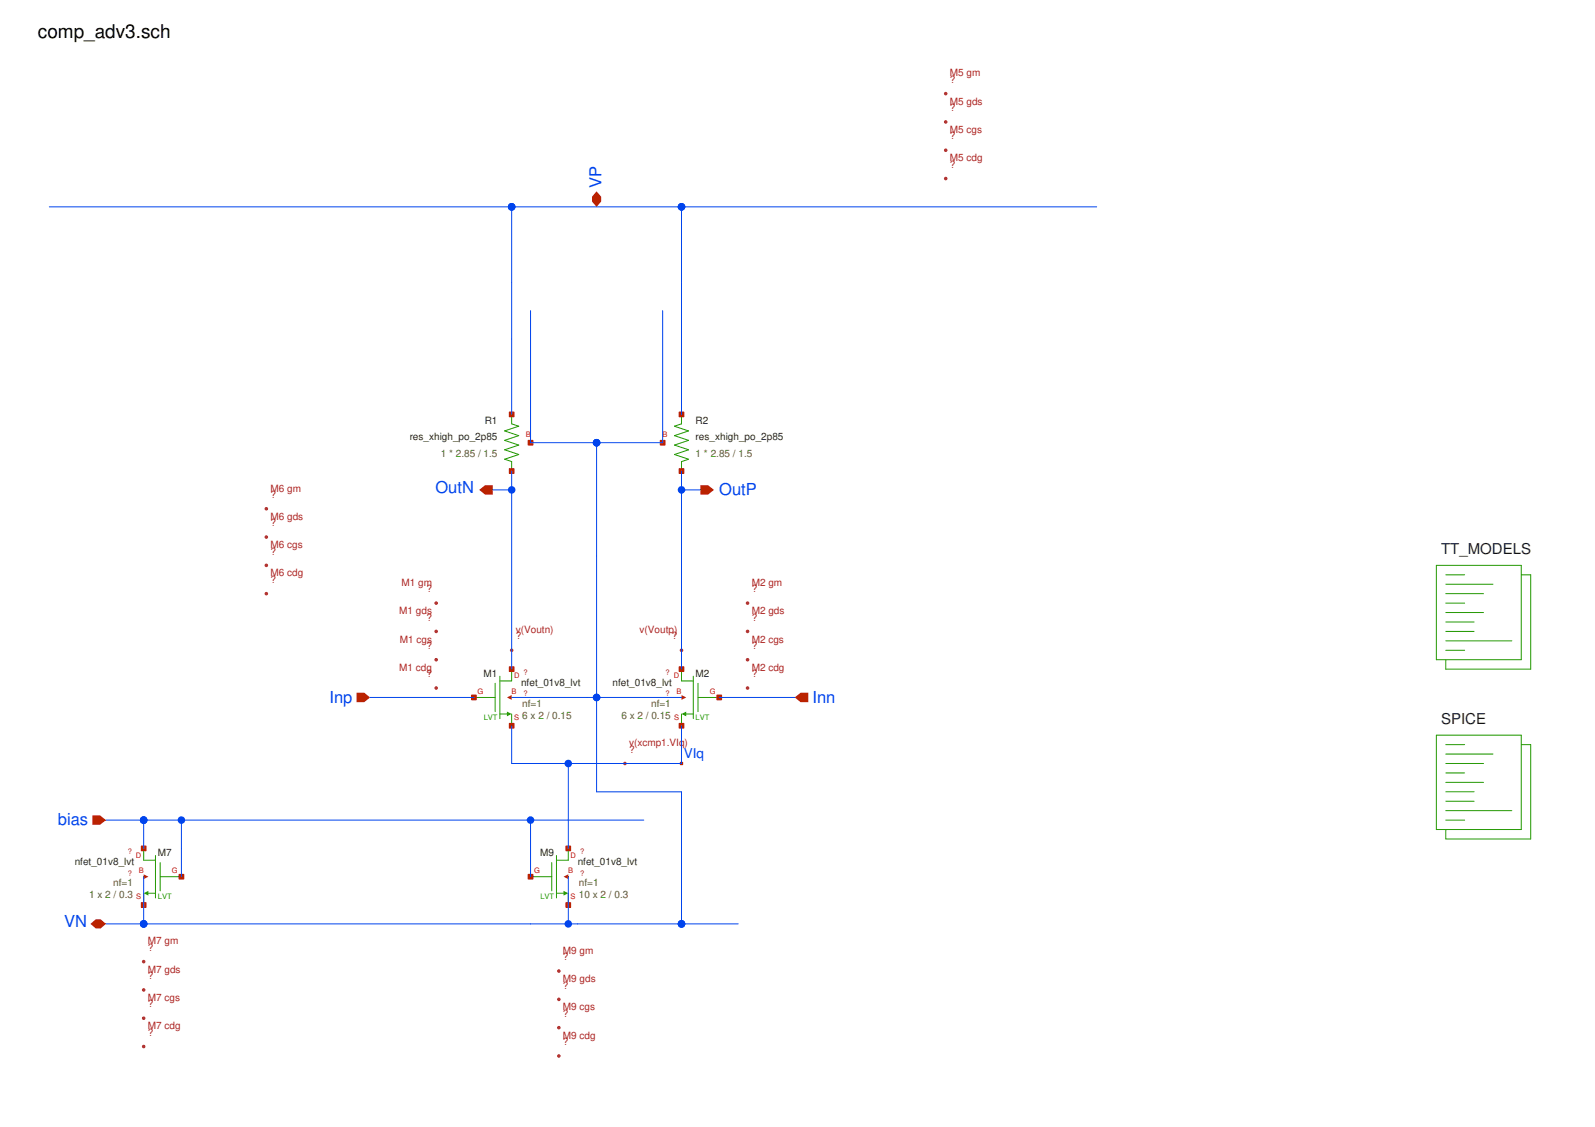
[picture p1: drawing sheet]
<svg xmlns="http://www.w3.org/2000/svg" width="297mm" height="210mm" viewBox="0 0 297 210" stroke-linecap="round" stroke-linejoin="round" font-family="sans-serif">
<g fill="none" stroke="#229800" stroke-width=".19">
<path d="M267.5 105.3h15.8v17.6h-15.8zM269.3 110.6h7M269.3 112.3h3.5M269.3 114.1h7M269.3 115.8h5.2M269.3 117.6h5.2M269.3 119.4h12.3M269.3 108.8h8.7M269.3 107.1h3.5M283.3 107.1h1.8v17.5h-15.8v-1.7M88.3 129.9h3.9M92.2 127.3v5.2"/>
<path d="M93.1 125.9v8M93.1 133h1.3M95.3 124.6v2.2h-2.2M95.3 133v2.2M267.5 136.9h15.8v17.6h-15.8zM269.3 121.1h3.5M269.3 138.7h3.5M283.3 138.7h1.8v17.6h-15.8v-1.8M269.3 142.2h7M269.3 144h3.5M269.3 145.7h7M269.3 147.5h5.2"/>
<path d="M269.3 149.2h5.2M269.3 151h12.3M269.3 152.7h3.5M269.3 140.4h8.7"/>
</g>
<path d="M94.4 132.5l.9 .5-.9 .4z" fill="#229800"/>
<path d="M126.9 124.6v2.2h2.2M126.9 133v2.2M127.8 133h1.3M129.1 125.9v8M130 129.9h3.9M130 127.3v5.2" fill="none" stroke="#229800" stroke-width=".19"/>
<path d="M126.9 133l.9-.5v.9z" fill="#229800"/>
<path d="M26.8 158v2.2h2.2M29 159.3v7.9M26.8 166.4v2.2M27.6 166.4h1.4M29.8 163.3h4M29.8 160.7v5.2" fill="none" stroke="#229800" stroke-width=".19"/>
<path d="M26.8 166.4l.8-.5v.9z" fill="#229800"/>
<path d="M103.6 159.3v7.9M105.8 158v2.2h-2.2M98.8 163.3h4M102.8 160.7v5.2M103.6 166.4h1.4M105.8 166.4v2.2" fill="none" stroke="#229800" stroke-width=".19"/>
<path d="M105 165.9l.8 .5-.8 .4z" fill="#229800"/>
<path d="M95.3 77.2v1.7l1.3 .5-2.6 .9 2.6 .8-2.6 .9 2.6 .9-2.6 .9 2.6 .9-2.6 .8 1.3 .5v1.7M126.9 77.2v1.7l-1.3 .5 2.6 .9-2.6 .8 2.6 .9-2.6 .9 2.6 .9-2.6 .9 2.6 .8-1.3 .5v1.7" fill="none" stroke="#229800" stroke-width=".19"/>
<path d="M94.4 129.9l.9-.4v.8z" fill="#ba2200"/>
<path d="M94.8 124.2h.9v.9h-.9z" fill="none" stroke="#ba2200" stroke-width=".19"/>
<path d="M94.8 124.2h.9v.9h-.9z" fill="#ba2200"/>
<path d="M87.8 129.5h.9v.8h-.9z" fill="none" stroke="#ba2200" stroke-width=".19"/>
<path d="M87.8 129.5h.9v.8h-.9z" fill="#ba2200"/>
<path d="M94.8 134.7h.9v.9h-.9z" fill="none" stroke="#ba2200" stroke-width=".19"/>
<path d="M94.8 134.7h.9v.9h-.9z" fill="#ba2200"/>
<path d="M95.3 129.9h.1" fill="none" stroke="#ba2200" stroke-width=".19"/>
<path d="M126.9 129.5l.9 .4-.9 .4z" fill="#ba2200"/>
<path d="M126.5 124.2h.9v.9h-.9z" fill="none" stroke="#ba2200" stroke-width=".19"/>
<path d="M126.5 124.2h.9v.9h-.9z" fill="#ba2200"/>
<path d="M133.5 129.5h.9v.8h-.9z" fill="none" stroke="#ba2200" stroke-width=".19"/>
<path d="M133.5 129.5h.9v.8h-.9z" fill="#ba2200"/>
<path d="M126.5 134.7h.9v.9h-.9z" fill="none" stroke="#ba2200" stroke-width=".19"/>
<path d="M126.5 134.7h.9v.9h-.9z" fill="#ba2200"/>
<path d="M126.9 129.9h.1" fill="none" stroke="#ba2200" stroke-width=".19"/>
<path d="M26.8 162.8l.8 .5-.8 .4z" fill="#ba2200"/>
<path d="M26.3 157.6h.9v.9h-.9z" fill="none" stroke="#ba2200" stroke-width=".19"/>
<path d="M26.3 157.6h.9v.9h-.9z" fill="#ba2200"/>
<path d="M33.3 162.8h.9v.9h-.9z" fill="none" stroke="#ba2200" stroke-width=".19"/>
<path d="M33.3 162.8h.9v.9h-.9z" fill="#ba2200"/>
<path d="M26.3 168.1h.9v.9h-.9z" fill="none" stroke="#ba2200" stroke-width=".19"/>
<path d="M26.3 168.1h.9v.9h-.9z" fill="#ba2200"/>
<path d="M26.7 163.3h.1" fill="none" stroke="#ba2200" stroke-width=".19"/>
<path d="M105 163.3l.8-.5v.9z" fill="#ba2200"/>
<path d="M105.4 157.6h.9v.9h-.9z" fill="none" stroke="#ba2200" stroke-width=".19"/>
<path d="M105.4 157.6h.9v.9h-.9z" fill="#ba2200"/>
<path d="M98.4 162.8h.8v.9h-.8z" fill="none" stroke="#ba2200" stroke-width=".19"/>
<path d="M98.4 162.8h.8v.9h-.8z" fill="#ba2200"/>
<path d="M105.4 168.1h.9v.9h-.9z" fill="none" stroke="#ba2200" stroke-width=".19"/>
<path d="M105.4 168.1h.9v.9h-.9z" fill="#ba2200"/>
<path d="M105.8 163.3h.1" fill="none" stroke="#ba2200" stroke-width=".19"/>
<path d="M126.7 142h.4v.4h-.4z" fill="none" stroke="#ba2200" stroke-width=".19"/>
<g fill="#ba2200">
<path d="M126.7 142h.4v.4h-.4z"/>
<path d="M66.4 129h1.4l1.1 .9-1.1 .9h-1.4z"/>
</g>
<path d="M68.9 129.9h.1" fill="none" stroke="#ba2200" stroke-width=".19"/>
<path d="M17.2 151.9h1.4l1.1 .8-1.1 .9h-1.4z" fill="#ba2200"/>
<path d="M19.7 152.7h.1" fill="none" stroke="#ba2200" stroke-width=".19"/>
<path d="M148 129.9l1.1-.9h1.4v1.8h-1.4z" fill="#ba2200"/>
<path d="M148 129.9h.1" fill="none" stroke="#ba2200" stroke-width=".19"/>
<path d="M111.1 35.6l.9 1v.9l-.9 1-.8-1v-.9z" fill="#ba2200"/>
<path d="M111.1 38.5h.1" fill="none" stroke="#ba2200" stroke-width=".19"/>
<path d="M16.8 172.1l1-.9h.9l1 .9-1 .8h-.9z" fill="#ba2200"/>
<path d="M19.7 172.1h.1" fill="none" stroke="#ba2200" stroke-width=".19"/>
<path d="M89.2 91.2l1.1-.8h1.5v1.7h-1.5z" fill="#ba2200"/>
<path d="M91.8 91.2h.1" fill="none" stroke="#ba2200" stroke-width=".19"/>
<path d="M130.4 90.4h1.5l1.1 .8-1.1 .9h-1.5z" fill="#ba2200"/>
<path d="M130.4 91.2h.1" fill="none" stroke="#ba2200" stroke-width=".19"/>
<path d="M94.8 87.3h.9v.9h-.9z" fill="none" stroke="#ba2200" stroke-width=".19"/>
<path d="M94.8 87.3h.9v.9h-.9z" fill="#ba2200"/>
<path d="M94.8 76.7h.9v.9h-.9z" fill="none" stroke="#ba2200" stroke-width=".19"/>
<path d="M94.8 76.7h.9v.9h-.9z" fill="#ba2200"/>
<path d="M98.4 82h.8v.9h-.8z" fill="none" stroke="#ba2200" stroke-width=".19"/>
<path d="M98.4 82h.8v.9h-.8z" fill="#ba2200"/>
<path d="M126.5 87.3h.9v.9h-.9z" fill="none" stroke="#ba2200" stroke-width=".19"/>
<path d="M126.5 87.3h.9v.9h-.9z" fill="#ba2200"/>
<path d="M126.5 76.7h.9v.9h-.9z" fill="none" stroke="#ba2200" stroke-width=".19"/>
<path d="M126.5 76.7h.9v.9h-.9z" fill="#ba2200"/>
<path d="M123 82h.8v.9h-.8z" fill="none" stroke="#ba2200" stroke-width=".19"/>
<path d="M123 82h.8v.9h-.8z" fill="#ba2200"/>
<g fill="#a92222">
<path d="M176 17.2l.1-.1v.3v-.3a.33 .33 0 0 1 .3 .5 .33 .33 0 0 1-.5 .1 .33 .33 0 0 1 .1-.5z"/>
<path d="M176 22.4h.1v.3v-.3a.33 .33 0 0 1 .3 .4 .33 .33 0 0 1-.5 .2 .33 .33 0 0 1 .1-.6z"/>
<path d="M176 27.7h.1v.3v-.3a.33 .33 0 0 1 .3 .4 .33 .33 0 0 1-.5 .1 .33 .33 0 0 1 .1-.5z"/>
<path d="M175.8 33.1l.3-.2v.4v-.4a.33 .33 0 0 1 .3 .4 .33 .33 0 0 1-.4 .3 .33 .33 0 0 1-.2-.5z"/>
<path d="M49.4 94.5l.2-.1v.4v-.4a.33 .33 0 0 1 .3 .5 .33 .33 0 0 1-.5 .1 .33 .33 0 0 1 0-.5z"/>
<path d="M49.3 99.9l.3-.2v.3v-.3a.33 .33 0 0 1 .3 .4 .33 .33 0 0 1-.4 .2 .33 .33 0 0 1-.2-.4z"/>
<path d="M49.3 105.1l.3-.1v.3v-.3a.33 .33 0 0 1 .3 .4 .33 .33 0 0 1-.4 .2 .33 .33 0 0 1-.2-.5z"/>
<path d="M49.4 110.3l.2-.1v.4v-.4a.33 .33 0 0 1 .3 .5 .33 .33 0 0 1-.5 .1 .33 .33 0 0 1 0-.5z"/>
<path d="M138.9 112.2l.3-.2v.3v-.3a.33 .33 0 0 1 .3 .4 .33 .33 0 0 1-.4 .2 .33 .33 0 0 1-.2-.4z"/>
<path d="M139.1 117.3h.1v.3v-.3a.33 .33 0 0 1 .3 .4 .33 .33 0 0 1-.5 .2 .33 .33 0 0 1 .1-.6z"/>
<path d="M139.1 122.6l.1-.1v.4v-.4a.33 .33 0 0 1 .3 .5 .33 .33 0 0 1-.5 .1 .33 .33 0 0 1 .1-.5z"/>
<path d="M138.9 128l.3-.2v.3v-.3a.33 .33 0 0 1 .3 .4 .33 .33 0 0 1-.4 .3 .33 .33 0 0 1-.2-.5z"/>
<path d="M80.9 112.2l.3-.2v.3v-.3a.33 .33 0 0 1 .4 .4 .33 .33 0 0 1-.5 .2 .33 .33 0 0 1-.2-.4z"/>
<path d="M81.1 117.3h.1v.3v-.3a.33 .33 0 0 1 .3 .4 .33 .33 0 0 1-.5 .2 .33 .33 0 0 1 .1-.6z"/>
<path d="M81.1 122.6l.1-.1v.4v-.4a.33 .33 0 0 1 .3 .5 .33 .33 0 0 1-.5 .1 .33 .33 0 0 1 .1-.5z"/>
<path d="M80.9 128l.3-.2v.3v-.3a.33 .33 0 0 1 .4 .4 .33 .33 0 0 1-.5 .3 .33 .33 0 0 1-.2-.5z"/>
<path d="M103.8 180.7l.3-.2v.4v-.4a.33 .33 0 0 1 .3 .4 .33 .33 0 0 1-.4 .3 .33 .33 0 0 1-.2-.5z"/>
<path d="M103.9 185.8h.2v.3v-.3a.33 .33 0 0 1 .3 .4 .33 .33 0 0 1-.5 .2 .33 .33 0 0 1 0-.6z"/>
<path d="M103.9 191.1h.2v.3v-.3a.33 .33 0 0 1 .3 .4 .33 .33 0 0 1-.5 .2 .33 .33 0 0 1 0-.6z"/>
<path d="M103.9 196.4l.2-.1v.4v-.4a.33 .33 0 0 1 .3 .5 .33 .33 0 0 1-.5 .1 .33 .33 0 0 1 0-.5z"/>
<path d="M26.5 178.9l.3-.1v.3v-.3a.33 .33 0 0 1 .3 .4 .33 .33 0 0 1-.5 .2 .33 .33 0 0 1-.1-.5z"/>
<path d="M26.5 184.2l.3-.2v.4v-.4a.33 .33 0 0 1 .3 .4 .33 .33 0 0 1-.5 .3 .33 .33 0 0 1-.1-.5z"/>
<path d="M26.5 189.5l.3-.2v.3v-.3a.33 .33 0 0 1 .3 .4 .33 .33 0 0 1-.5 .3 .33 .33 0 0 1-.1-.5z"/>
<path d="M26.5 194.8l.3-.2v.3v-.3a.33 .33 0 0 1 .3 .4 .33 .33 0 0 1-.5 .2 .33 .33 0 0 1-.1-.4z"/>
<path d="M95 120.9l.3-.1v.3v-.3a.33 .33 0 0 1 .3 .4 .33 .33 0 0 1-.4 .2 .33 .33 0 0 1-.2-.5z"/>
<path d="M126.6 120.9l.3-.1v.3v-.3a.33 .33 0 0 1 .3 .4 .33 .33 0 0 1-.4 .2 .33 .33 0 0 1-.2-.5z"/>
<path d="M116.2 141.9h.2v.3v-.3a.33 .33 0 0 1 .3 .4 .33 .33 0 0 1-.5 .2 .33 .33 0 0 1 0-.6z"/>
</g>
<g fill="none" stroke="#0044ed" stroke-width=".19">
<path d="M9.2 38.5h195M95.3 38.5v38.7M126.9 38.5v38.7M98.8 57.9v24.6h24.6v-24.6M91.8 91.2h3.5M95.3 87.7v36.9M111.1 82.5v65h15.8v24.6M126.9 87.7v36.9M126.9 91.2h3.5M68.9 129.9h19.4M95.3 135.2v7h31.6v-7M95.3 129.9h31.6"/>
<path d="M133.9 129.9h14.1M19.7 152.7h100.2M26.8 152.7v5.3M33.8 152.7v10.6M98.8 152.7v10.6M105.8 142.2v15.8M19.7 172.1h117.8M26.8 163.3v8.8M105.8 163.3v8.8"/>
</g>
<g fill="#0044ed">
<path d="M94.8 38a.7 .7 0 0 1 .8-.1 .7 .7 0 0 1 .4 .6h-.7h.7a.7 .7 0 0 1-1 .7 .7 .7 0 0 1-.2-1.2z"/>
<path d="M26.3 152.2a.7 .7 0 0 1 .7-.1 .7 .7 0 0 1 .5 .6h-.7h.7a.7 .7 0 0 1-1 .7 .7 .7 0 0 1-.2-1.2z"/>
<path d="M26.3 171.6a.7 .7 0 0 1 .7-.2 .7 .7 0 0 1 .5 .7h-.7h.7a.7 .7 0 0 1-1 .6 .7 .7 0 0 1-.2-1.1z"/>
<path d="M33.3 152.2a.7 .7 0 0 1 .8-.1 .7 .7 0 0 1 .4 .6h-.7h.7a.7 .7 0 0 1-1 .7 .7 .7 0 0 1-.2-1.2z"/>
<path d="M126.4 38a.7 .7 0 0 1 .8-.1 .7 .7 0 0 1 .4 .6h-.7h.7a.7 .7 0 0 1-1 .7 .7 .7 0 0 1-.2-1.2z"/>
<path d="M110.6 82a.7 .7 0 0 1 .8-.2 .7 .7 0 0 1 .4 .7h-.7h.7a.7 .7 0 0 1-1 .6 .7 .7 0 0 1-.2-1.1z"/>
<path d="M105.3 141.7a.7 .7 0 0 1 .8-.1 .7 .7 0 0 1 .4 .6h-.7h.7a.7 .7 0 0 1-.9 .7 .7 .7 0 0 1-.3-1.2z"/>
<path d="M110.6 129.4a.7 .7 0 0 1 .8-.1 .7 .7 0 0 1 .4 .6h-.7h.7a.7 .7 0 0 1-1 .7 .7 .7 0 0 1-.2-1.2z"/>
<path d="M126.4 171.6a.7 .7 0 0 1 .8-.2 .7 .7 0 0 1 .4 .7h-.7h.7a.7 .7 0 0 1-1 .6 .7 .7 0 0 1-.2-1.1z"/>
<path d="M126.4 90.7a.7 .7 0 0 1 .8-.1 .7 .7 0 0 1 .4 .6h-.7h.7a.7 .7 0 0 1-1 .7 .7 .7 0 0 1-.2-1.2z"/>
<path d="M94.8 90.7a.7 .7 0 0 1 .8-.1 .7 .7 0 0 1 .4 .6h-.7h.7a.7 .7 0 0 1-1 .7 .7 .7 0 0 1-.2-1.2z"/>
<path d="M98.3 152.2a.7 .7 0 0 1 .8-.1 .7 .7 0 0 1 .4 .6h-.7h.7a.7 .7 0 0 1-1 .7 .7 .7 0 0 1-.2-1.2z"/>
<path d="M105.3 171.6a.7 .7 0 0 1 .8-.2 .7 .7 0 0 1 .4 .7h-.7h.7a.7 .7 0 0 1-.9 .6 .7 .7 0 0 1-.3-1.1z"/>
</g>
<text font-size="3.5" x="7.1" y="7.1">comp_adv3.sch</text>
<g font-size="3.1" fill="#0044ed">
<text x="112" y="35" transform="rotate(-90 112 35)">VP</text>
<text x="81.1" y="91.7">OutN</text>
<text x="133.9" y="92.2">OutP</text>
<text x="61.4" y="130.8">Inp</text>
<text x="151.3" y="130.8">Inn</text>
<text x="10.8" y="153.7">bias</text>
<text x="12" y="172.6">VN</text>
</g>
<g font-size="2.8" fill="#222">
<text x="268.4" y="103.2">TT_MODELS</text>
<text x="268.4" y="134.8">SPICE</text>
</g>
<text font-size="2.5" fill="#0044ed" x="127.4" y="141.1">VIq</text>
<g font-size="1.9" fill="#a92222">
<text x="176.9" y="15.4">?</text>
<text x="176.9" y="14.2">M5 gm</text>
<text x="176.9" y="20.7">?</text>
<text x="176.9" y="19.5">M5 gds</text>
<text x="176.9" y="26">?</text>
<text x="176.9" y="24.8">M5 cgs</text>
<text x="176.9" y="31.2">?</text>
<text x="176.9" y="30">M5 cdg</text>
<text x="50.4" y="92.7">?</text>
<text x="50.4" y="91.5">M6 gm</text>
<text x="50.4" y="98">?</text>
<text x="50.4" y="96.8">M6 gds</text>
<text x="50.4" y="103.3">?</text>
<text x="50.4" y="102.1">M6 cgs</text>
<text x="50.4" y="107.4">M6 cdg</text>
<text x="50.4" y="108.6">?</text>
<text x="74.8" y="109.1">M1 gm</text>
<text x="79.4" y="110.3">?</text>
<text x="140" y="110.3">?</text>
<text x="140" y="109.1">M2 gm</text>
<text x="74.4" y="114.4">M1 gds</text>
<text x="74.5" y="119.7">M1 cgs</text>
<text x="79.4" y="115.6">?</text>
<text x="96.1" y="119.1">?</text>
<text x="96.1" y="117.9">v(Voutn)</text>
<text x="119.1" y="117.9">v(Voutp)</text>
<text x="125.1" y="119.1">?</text>
<text x="140" y="115.6">?</text>
<text x="140" y="114.4">M2 gds</text>
<text x="140" y="119.7">M2 cgs</text>
<text x="74.4" y="124.9">M1 cdg</text>
<text x="79.4" y="120.9">?</text>
<text x="140" y="120.9">?</text>
<text x="140" y="124.9">M2 cdg</text>
<text x="79.4" y="126.1">?</text>
<text x="140" y="126.1">?</text>
<text x="117.1" y="140.2">?</text>
<text x="117.1" y="139">v(xcmp1.VIq)</text>
<text x="27.5" y="177.1">?</text>
<text x="27.5" y="175.9">M7 gm</text>
<text x="104.8" y="178.8">?</text>
<text x="104.8" y="177.7">M9 gm</text>
<text x="27.5" y="182.4">?</text>
<text x="27.5" y="181.2">M7 gds</text>
<text x="104.8" y="184.1">?</text>
<text x="104.8" y="182.9">M9 gds</text>
<text x="27.5" y="187.6">?</text>
<text x="27.5" y="186.4">M7 cgs</text>
<text x="27.5" y="191.7">M7 cdg</text>
<text x="104.8" y="189.4">?</text>
<text x="104.8" y="188.2">M9 cgs</text>
<text x="27.5" y="192.9">?</text>
<text x="104.8" y="194.7">?</text>
<text x="104.8" y="193.5">M9 cdg</text>
</g>
<g font-size="1.9" fill="#222">
<text x="76.3" y="82">res_xhigh_po_2p85</text>
<text x="90.3" y="78.9">R1</text>
<text x="129.6" y="78.9">R2</text>
<text x="129.6" y="82">res_xhigh_po_2p85</text>
<text x="90.1" y="126.1">M1</text>
<text x="97" y="127.7">nfet_01v8_lvt</text>
<text x="114.1" y="127.7">nfet_01v8_lvt</text>
<text x="129.6" y="126.1">M2</text>
<text x="13.9" y="161.1">nfet_01v8_lvt</text>
<text x="29.4" y="159.5">M7</text>
<text x="100.6" y="159.5">M9</text>
<text x="107.6" y="161.1">nfet_01v8_lvt</text>
</g>
<g font-size="1.9" fill="#660">
<text x="82.1" y="85.1">1 * 2.85 / 1.5</text>
<text x="129.6" y="85.1">1 * 2.85 / 1.5</text>
<text x="97.3" y="131.6">nf=1</text>
<text x="121.3" y="131.6">nf=1</text>
<text x="97.3" y="133.8">6 x 2 / 0.15</text>
<text x="115.7" y="133.8">6 x 2 / 0.15</text>
<text x="16.6" y="167.2">1 x 2 / 0.3</text>
<text x="21.1" y="165">nf=1</text>
<text x="107.8" y="167.2">10 x 2 / 0.3</text>
<text x="107.8" y="165">nf=1</text>
</g>
<g font-size="1.4" fill="#fe0000">
<text x="97.9" y="81.4">B</text>
<text x="123.3" y="81.4">B</text>
<text x="88.9" y="129.3">G</text>
<text x="95.3" y="129.3">B</text>
<text x="95.7" y="126.4">D</text>
<text x="125.5" y="126.4">D</text>
<text x="126" y="129.3">B</text>
<text x="132.2" y="129.3">G</text>
<text x="95.7" y="134.1">S</text>
<text x="125.5" y="134.1">S</text>
<text x="25.3" y="159.7">D</text>
<text x="106.3" y="159.7">D</text>
<text x="25.4" y="167.5">S</text>
<text x="25.8" y="162.7">B</text>
<text x="32" y="162.7">G</text>
<text x="99.5" y="162.7">G</text>
<text x="105.8" y="162.7">B</text>
<text x="106.3" y="167.5">S</text>
</g>
<g font-size="1.4" fill="#a92222">
<text x="97.5" y="125.8">?</text>
<text x="123.9" y="125.8">?</text>
<text x="97.5" y="129.7">?</text>
<text x="123.9" y="129.7">?</text>
<text x="23.8" y="159.1">?</text>
<text x="108" y="159.1">?</text>
<text x="23.8" y="163.1">?</text>
<text x="108" y="163.1">?</text>
</g>
<g font-size="1.4" fill="#229800">
<text x="90.1" y="134.1">LVT</text>
<text x="129.6" y="134.1">LVT</text>
<text x="29.4" y="167.5">LVT</text>
<text x="100.6" y="167.5">LVT</text>
</g>
</svg>
